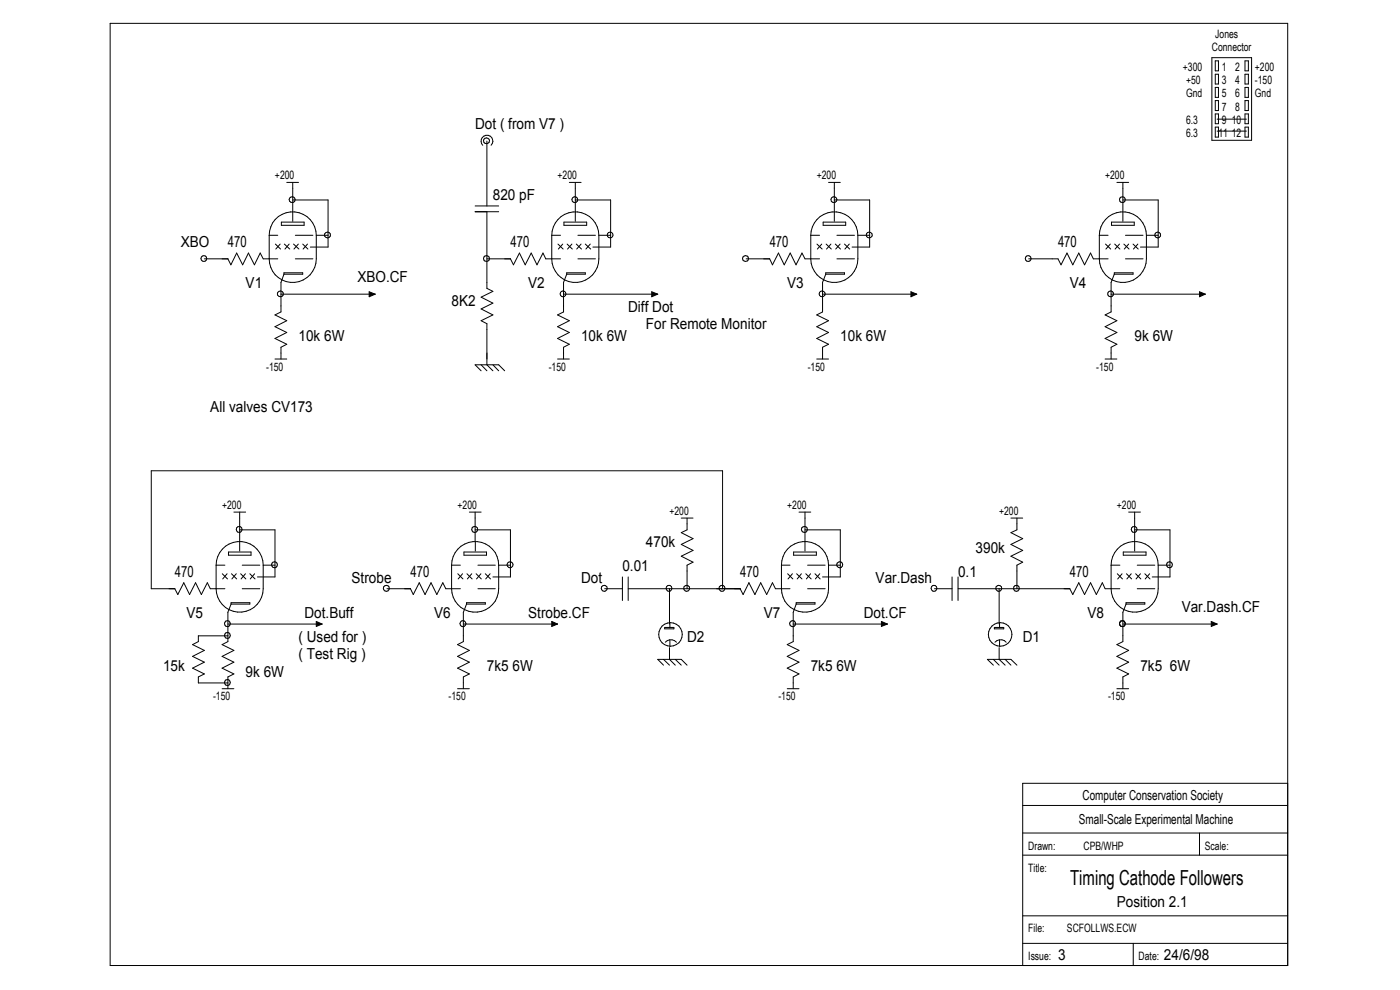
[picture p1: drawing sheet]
<svg xmlns="http://www.w3.org/2000/svg" width="297mm" height="210mm" viewBox="0 0 297 210" stroke-linecap="round" stroke-linejoin="round" font-family="sans-serif">
<g fill="none" stroke="#000" stroke-width=".21">
<path d="M23.4 5h249.8v199.8h-249.8zM257.1 12.2h8.4v17.6h-8.4zM257.8 12.9h.7v2.1h-.7zM257.8 15.7h.7v2.1h-.7zM257.8 18.5h.7v2.2h-.7zM264.1 12.9h.7v2.1h-.7zM264.1 15.7h.7v2.1h-.7zM264.1 18.5h.7v2.2h-.7zM60.8 38.7h2.5M62.1 38.7v6.2M102.4 30.8a1.25 1.25 0 0 1 0-1.8 1.25 1.25 0 0 1 1.8 0 1.25 1.25 0 0 1 0 1.8M103.3 29.9v13.8"/>
<path d="M120.8 38.7h2.5M122 38.7v6.2M175.8 38.7h2.5M177 38.7v6.2M236.9 38.7h2.5M238.2 38.7v6.2M257.8 27h.7v2.1h-.7zM257.8 21.3h.7v2.2h-.7zM257.8 24.2h.7v2h-.7zM258.2 25.3h6.2M258.2 27.8h6.2M264.1 21.3h.7v2.2h-.7z"/>
<path d="M264.1 24.2h.7v2h-.7zM264.1 27h.7v2.1h-.7zM43.3 54.9h5l.7 1.3 1.2-2.5 1.3 2.5 1.2-2.5 1.3 2.5 1.2-2.5 .6 1.2h3.1M57.1 49.9a5 5 0 0 1 5-5 5 5 0 0 1 5 5M57.1 49.9v5a5 5 0 0 0 5 5 5 5 0 0 0 5-5v-5M57.1 49.9h1.8M58.4 51.8l1.1 1M59.4 51.8l-.9 1M59.7 47.1h4.8v.7h-4.8zM60.2 57.9h4v.3h-4zM60.2 58.2l-.6 1.7v6.3l-1.3 .6 2.5 1.2-2.5 1.3 2.5 1.2-2.5 1.3 2.5 1.2-1.2 .7v2.5M60.3 51.8l1.2 1"/>
<path d="M61.3 51.8l-.8 1M62.1 42.4h7.5v10h-3.8M62.1 45v1.9M62.3 51.8l1.1 1M62.7 49.9h3.7M62.7 54.9h3.7M63.3 51.8l-.9 1M64.2 51.8l1.1 1M65.2 51.8l-.9 1M67.1 49.9h2.5M100.8 44.9h5M100.8 43.7h5"/>
<path d="M103.3 54.9h5l.6 1.3 1.3-2.5 1.2 2.5 1.3-2.5 1.2 2.5 1.3-2.5 .6 1.2h3.1M103.3 44.9v16.3l1.3 .6-2.5 1.2 2.5 1.3-2.5 1.2 2.5 1.3-2.5 1.2 1.2 .7v8.7l1.3 1.3M117.1 49.9a5 5 0 0 1 4.9-5 5 5 0 0 1 5 5M117.1 49.9v5a5 5 0 0 0 4.9 5 5 5 0 0 0 5-5v-5M117.1 49.9h1.8M118.4 51.8l1.1 1M119.4 51.8l-1 1M119.6 47.1h4.9v.7h-4.9zM120.2 57.9h4v.3h-4zM120.2 58.2l-.7 1.7v6.3l-1.2 .6 2.5 1.2-2.5 1.3 2.5 1.2-2.5 1.3 2.5 1.2-1.3 .7v2.5M120.3 51.8l1.1 1M121.3 51.8l-.9 1"/>
<path d="M122 42.4h7.5v10h-3.7M122 45v1.9M122.3 51.8l1.1 1M122.6 49.9h3.7M122.6 54.9h3.7M123.3 51.8l-1 1M124.2 51.8l1.1 1M125.2 51.8l-.9 1M127 49.9h2.5M158.3 54.9h5l.6 1.3 1.2-2.5 1.3 2.5 1.2-2.5 1.3 2.5 1.2-2.5 .7 1.2h3.1M172 49.9a5 5 0 0 1 5-5 5 5 0 0 1 5 5M172 49.9v5a5 5 0 0 0 5 5 5 5 0 0 0 5-5v-5"/>
<path d="M172 49.9h1.9M173.3 51.8l1.1 1M174.3 51.8l-.9 1M174.6 47.1h4.8v.7h-4.8zM175.2 57.9h4v.3h-4zM175.2 58.2l-.7 1.7v6.3l-1.2 .6 2.5 1.2-2.5 1.3 2.5 1.2-2.5 1.3 2.5 1.2-1.3 .7v2.5M175.3 51.8l1.1 1M176.3 51.8l-1 1M177 42.4h7.5v10h-3.7M177 45v1.9M177.2 51.8l1.1 1M177.5 49.9h3.8"/>
<path d="M177.5 54.9h3.8M178.2 51.8l-.9 1M179.2 51.8l1.1 1M180.2 51.8l-1 1M182 49.9h2.5M218.2 54.9h6.3l.6 1.3 1.3-2.5 1.2 2.5 1.3-2.5 1.2 2.5 1.3-2.5 .5 1.2h3.2M233.2 49.9a5 5 0 0 1 5-5 5 5 0 0 1 5 5M233.2 49.9v5a5 5 0 0 0 5 5 5 5 0 0 0 5-5v-5M233.2 49.9h1.9M234.5 51.8l1.1 1M235.5 51.8l-.9 1M235.8 47.1h4.8v.7h-4.8z"/>
<path d="M236.4 57.9h4v.3h-4zM236.4 58.2l-.7 1.7v6.3l-1.3 .6 2.5 1.2-2.5 1.3 2.5 1.2-2.5 1.3 2.5 1.2-1.2 .7v2.5M236.5 51.8l1.1 1M237.5 51.8l-.9 1M238.2 42.4h7.5v10h-3.8M238.2 45v1.9M238.4 51.8l1.1 1M238.8 49.9h3.7M238.8 54.9h3.7M239.4 51.8l-.9 1M240.4 51.8l1.1 1M241.4 51.8l-.9 1"/>
<path d="M243.2 49.9h2.5M58.3 76.2h2.5M59.6 62.4h20M78.3 61.9l1.3 .5-1.3 .5zM102.1 78.7l-1.3-1.3h5l1.3 1.3M102.1 77.4l1.2 1.3M104.6 77.4l1.2 1.3M118.3 76.2h2.5M119.5 62.4h20M138.3 61.9l1.2 .5-1.2 .5zM173.3 76.2h2.5M174.5 62.4h20"/>
<path d="M193.3 61.9l1.2 .5-1.2 .5zM234.4 76.2h2.5M235.7 62.4h20M254.5 61.9l1.2 .5-1.2 .5zM45.8 119.9a5 5 0 0 1 5-5 5 5 0 0 1 5 5M45.8 119.9v5a5 5 0 0 0 5 5 5 5 0 0 0 5-5v-5M45.8 119.9h1.9M48.5 117.1h4.8v.7h-4.8zM49.6 108.6h2.5M50.8 112.4h7.5v10h-3.7M50.8 108.6v8.3M51.4 119.9h3.7"/>
<path d="M55.8 119.9h2.5M95.8 119.9a5 5 0 0 1 5-5 5 5 0 0 1 5 5M95.8 119.9v5a5 5 0 0 0 5 5 5 5 0 0 0 5-5v-5M95.8 119.9h1.9M98.4 117.1h4.8v.7h-4.8zM99.6 108.6h2.5M100.8 112.4h7.5v10h-3.7M100.8 108.6v8.3M101.4 119.9h3.7M105.8 119.9h2.5M144.5 109.9h2.5M145.8 109.9v2.5l-1.3 .6 2.5 1.3-2.5 1.2 2.5 1.3-2.5 1.2 2.5 1.3-1.2 .6v5"/>
<path d="M165.8 119.9a5 5 0 0 1 5-5 5 5 0 0 1 5 5M165.8 119.9v5a5 5 0 0 0 5 5 5 5 0 0 0 5-5v-5M165.8 119.9h1.8M168.4 117.1h4.8v.7h-4.8zM169.5 108.6h2.5M170.8 112.4h7.5v10h-3.8M170.8 108.6v8.3M171.3 119.9h3.7M175.8 119.9h2.5M214.5 109.9h2.5M215.7 109.9v2.5l-1.2 .6 2.5 1.3-2.5 1.2 2.5 1.3-2.5 1.2 2.5 1.3-1.3 .6v5M235.7 119.9v5a5 5 0 0 0 5 5 5 5 0 0 0 5-5v-5"/>
<path d="M235.7 119.9a5 5 0 0 1 5-5 5 5 0 0 1 5 5M235.7 119.9h1.9M238.3 117.1h4.8v.7h-4.8zM239.4 108.6h2.5M240.7 112.4h7.5v10h-3.8M240.7 108.6v8.3M241.3 119.9h3.7M245.7 119.9h2.5M47.2 121.7l1.1 1.1M47.7 124.9h-3.1l-.6-1.3-1.3 2.5-1.2-2.5-1.3 2.5-1.2-2.5-1.3 2.5-.6-1.2h-5v-25h121.2v25M48.2 121.7l-1 1.1M48.3 132.4h20"/>
<path d="M48.3 134.9h-6.2v1.2l-1.2 .6 2.4 1.3-2.4 1.2 2.4 1.3-2.4 1.2 2.4 1.3-1.2 .6v1.3h6.2M49 127.8h4v.3h-4zM49 128.1l-.7 1.8v6.2l-1.2 .6 2.5 1.3-2.5 1.2 2.5 1.3-2.5 1.2 2.5 1.3-1.3 .6v2.5M49.1 121.7l1.1 1.1M50.1 121.7l-.9 1.1M51.1 121.7l1.1 1.1M51.4 124.9h3.7M52.1 121.7l-1 1.1M53 121.7l1.1 1.1M54 121.7l-.9 1.1M67.1 131.8l1.2 .6-1.2 .5zM82.1 124.9h5l.6 1.2 1.2-2.5 1.3 2.5 1.2-2.5 1.3 2.5 1.2-2.5 .7 1.3h3.1"/>
<path d="M97.1 121.7l1.1 1.1M98.1 121.7l-.9 1.1M98.3 132.4h20M99 127.8h4v.3h-4zM99 128.1l-.7 1.8v6.2l-1.2 .6 2.5 1.3-2.5 1.2 2.5 1.3-2.5 1.2 2.5 1.3-1.3 .6v2.5M99.1 121.7l1.1 1.1M100.1 121.7l-1 1.1M101 121.7l1.1 1.1M101.4 124.9h3.7M102 121.7l-.9 1.1M103 121.7l1.1 1.1M104 121.7l-1 1.1"/>
<path d="M117.1 131.8l1.2 .6-1.2 .5zM128.3 124.9h3.7M132 122.4v5M133.3 124.9h23.7l.6 1.2 1.3-2.5 1.2 2.5 1.3-2.5 1.2 2.5 1.3-2.5 .6 1.3h3.1M133.3 122.4v5M140.8 139.9l1.2 1.2M141 133.1h2v.3h-2zM141.1 136.2a1.59 1.59 0 0 1 2.4 0M142 124.9v7.5M142 137.4v2.5l1.3 1.2M142.1 132.1v1.1M142.1 135.8v1.4"/>
<path d="M143.3 139.9l1.2 1.2M167.1 121.7l1.1 1.1M168.1 121.7l-.9 1.1M168.3 132.4h20M168.9 127.8h4v.3h-4zM168.9 128.1l-.6 1.8v6.2l-1.3 .6 2.5 1.3-2.5 1.2 2.5 1.3-2.5 1.2 2.5 1.3-1.2 .6v2.5M169 121.7l1.1 1.1M170 121.7l-.9 1.1M170.9 121.7l1.2 1.1M171.3 124.9h3.7M172 121.7l-.9 1.1M172.9 121.7l1.1 1.1"/>
<path d="M173.9 121.7l-.9 1.1M187 131.8l1.3 .6-1.3 .5zM198.2 124.9h3.8M202 122.4v5M203.2 124.9h23.7l.7 1.2 1.3-2.5 1.2 2.5 1.3-2.5 1.2 2.5 1.2-2.5 .6 1.3h3.2M203.2 122.4v5M210.7 139.9l1.3 1.2M210.9 133.1h2v.3h-2zM211.1 136.2a1.59 1.59 0 0 1 2.3 0M212 124.9v7.5M212 137.4v2.5l1.2 1.2M212 132.1v1.1"/>
<path d="M212 135.8v1.4M213.2 139.9l1.3 1.2M237 121.7l1.1 1.1M238 121.7l-.9 1.1M238.2 132.4h20M238.9 128.1l-.7 1.8v6.2l-1.3 .6 2.5 1.3-2.5 1.2 2.5 1.3-2.5 1.2 2.5 1.3-1.2 .6v2.5M238.9 127.8h4v.3h-4zM239 121.7l1.1 1.1M240 121.7l-.9 1.1M240.9 121.7l1.1 1.1M241.3 124.9h3.7M241.9 121.7l-.9 1.1"/>
<path d="M242.9 121.7l1.1 1.1M243.9 121.7l-.9 1.1M257 131.8l1.2 .6-1.2 .5zM47.1 146.1h2.5M97.1 146.1h2.5M140.8 141.1l-1.3-1.2h5l1.3 1.2M167 146.1h2.5M210.7 141.1l-1.2-1.2h5l1.2 1.2M236.9 146.1h2.5M217 176.7h56.2M217 170.9h56.2M254.5 176.7v4.7"/>
<path d="M273.2 166.2h-56.2v38.6M217 194.3h56.2M217 181.4h56.2M217 200.1h56.2M240.4 200.1v4.7"/>
<circle cx="103.2" cy="29.9" r=".63"/>
<circle cx="43.2" cy="54.8" r=".62"/>
<circle cx="62" cy="42.4" r=".63"/>
<circle cx="69.5" cy="49.8" r=".63"/>
<circle cx="103.2" cy="54.8" r=".63"/>
<circle cx="121.9" cy="42.4" r=".62"/>
<circle cx="129.4" cy="49.8" r=".62"/>
<circle cx="158.2" cy="54.8" r=".63"/>
<circle cx="176.9" cy="42.4" r=".63"/>
<circle cx="184.4" cy="49.8" r=".63"/>
<circle cx="218.1" cy="54.8" r=".62"/>
<circle cx="238.1" cy="42.4" r=".62"/>
<circle cx="245.6" cy="49.8" r=".62"/>
<circle cx="59.5" cy="62.3" r=".63"/>
<circle cx="119.4" cy="62.3" r=".62"/>
<circle cx="174.4" cy="62.3" r=".63"/>
<circle cx="235.6" cy="62.3" r=".62"/>
<circle cx="50.7" cy="112.3" r=".63"/>
<circle cx="58.2" cy="119.8" r=".63"/>
<circle cx="100.7" cy="112.3" r=".64"/>
<circle cx="108.2" cy="119.8" r=".64"/>
<circle cx="170.7" cy="112.3" r=".64"/>
<circle cx="178.1" cy="119.8" r=".64"/>
<circle cx="240.6" cy="112.3" r=".63"/>
<circle cx="248.1" cy="119.8" r=".63"/>
<circle cx="48.2" cy="132.3" r=".62"/>
<circle cx="48.2" cy="134.8" r=".62"/>
<circle cx="82" cy="124.8" r=".64"/>
<circle cx="98.2" cy="132.3" r=".63"/>
<circle cx="128.2" cy="124.8" r=".64"/>
<circle cx="141.9" cy="124.8" r=".63"/>
<circle cx="142.2" cy="134.6" r="2.5"/>
<circle cx="145.7" cy="124.8" r=".64"/>
<circle cx="153.2" cy="124.8" r=".64"/>
<circle cx="168.1" cy="132.3" r=".63"/>
<circle cx="198.1" cy="124.8" r=".62"/>
<circle cx="211.9" cy="124.8" r=".64"/>
<circle cx="212.2" cy="134.6" r="2.49"/>
<circle cx="215.6" cy="124.8" r=".63"/>
<circle cx="238.1" cy="132.3" r=".62"/>
<circle cx="48.2" cy="144.8" r=".62"/>
</g>
<path d="M78.3 61.9l1.3 .5-1.3 .5zM138.3 61.9l1.2 .5-1.2 .5zM193.3 61.9l1.2 .5-1.2 .5zM254.5 61.9l1.2 .5-1.2 .5zM67.1 131.8l1.2 .6-1.2 .5zM117.1 131.8l1.2 .6-1.2 .5zM187 131.8l1.3 .6-1.3 .5zM257 131.8l1.2 .6-1.2 .5z" fill="#000"/>
<text font-size="4.4" x="227" y="187.7">Timing Cathode Followers</text>
<g font-size="3.3">
<text x="48.3" y="52.4">470</text>
<text x="108.3" y="52.4">470</text>
<text x="163.3" y="52.4">470</text>
<text x="224.5" y="52.4">470</text>
<text x="37.1" y="122.4">470</text>
<text x="87.1" y="122.4">470</text>
<text x="157" y="122.4">470</text>
<text x="226.9" y="122.4">470</text>
</g>
<g font-size="3.2">
<text x="100.8" y="27.4">Dot ( from V7 )</text>
<text x="104.6" y="42.4">820 pF</text>
<text x="38.4" y="52.4">XBO</text>
<text x="75.8" y="59.9">XBO.CF</text>
<text x="52.1" y="61.2">V1</text>
<text x="95.8" y="64.9">8K2</text>
<text x="112.1" y="61.2">V2</text>
<text x="167" y="61.2">V3</text>
<text x="226.9" y="61.2">V4</text>
<text x="133.3" y="66.2">Diff Dot</text>
<text x="137" y="69.9">For Remote Monitor</text>
<text x="63.3" y="72.4">10k 6W</text>
<text x="123.3" y="72.4">10k 6W</text>
<text x="178.3" y="72.4">10k 6W</text>
<text x="240.7" y="72.4">9k 6W</text>
<text x="44.6" y="87.4">All valves CV173</text>
<text x="137" y="116.1">470k</text>
<text x="207" y="117.4">390k</text>
<text x="74.6" y="123.6">Strobe</text>
<text x="123.3" y="123.6">Dot</text>
<text x="132" y="121.1">0.01</text>
<text x="185.8" y="123.6">Var.Dash</text>
<text x="203.2" y="122.4">0.1</text>
<text x="39.6" y="131.1">V5</text>
<text x="64.6" y="131.1">Dot.Buff</text>
<text x="92.1" y="131.1">V6</text>
<text x="112.1" y="131.1">Strobe.CF</text>
<text x="162" y="131.1">V7</text>
<text x="183.3" y="131.1">Dot.CF</text>
<text x="230.7" y="131.1">V8</text>
<text x="250.7" y="129.9">Var.Dash.CF</text>
<text x="63.3" y="136.1">( Used for )</text>
<text x="145.8" y="136.1">D2</text>
<text x="217" y="136.1">D1</text>
<text x="34.6" y="142.4">15k</text>
<text x="52.1" y="143.6">9k 6W</text>
<text x="63.3" y="139.9">( Test Rig )</text>
<text x="103.3" y="142.4">7k5 6W</text>
<text x="172" y="142.4">7k5 6W</text>
<text x="241.9" y="142.4">7k5 6W</text>
<text x="236.9" y="192.3">Position 2.1</text>
<text x="224.5" y="203.5">3</text>
<text x="246.9" y="203.5">24/6/98</text>
</g>
<g font-size="2.9">
<text x="229.7" y="169.7">Computer Conservation Society</text>
<text x="228.9" y="174.9">Small-Scale Experimental Machine</text>
</g>
<g font-size="2.5">
<text x="257.1" y="10.8">Connector</text>
<text x="257.8" y="8">Jones</text>
<text x="251" y="15">+300</text>
<text x="251.6" y="17.8">+50</text>
<text x="259.2" y="15">1</text>
<text x="259.2" y="17.8">3</text>
<text x="262" y="15">2</text>
<text x="262" y="17.8">4</text>
<text x="266.2" y="15">+200</text>
<text x="266.2" y="17.8">-150</text>
<text x="251.6" y="20.7">Gnd</text>
<text x="259.2" y="20.7">5</text>
<text x="259.2" y="23.5">7</text>
<text x="262" y="20.7">6</text>
<text x="262" y="23.5">8</text>
<text x="266.2" y="20.7">Gnd</text>
<text x="251.6" y="26.3">6.3</text>
<text x="251.6" y="29.1">6.3</text>
<text x="258.5" y="29.1">11</text>
<text x="259.2" y="26.2">9</text>
<text x="261.3" y="29.1">12</text>
<text x="261.3" y="26.2">10</text>
<text x="58.3" y="38.1">+200</text>
<text x="118.3" y="38.1">+200</text>
<text x="173.3" y="38.1">+200</text>
<text x="234.4" y="38.1">+200</text>
<text x="56.5" y="78.7">-150</text>
<text x="116.4" y="78.7">-150</text>
<text x="171.4" y="78.7">-150</text>
<text x="232.6" y="78.7">-150</text>
<text x="47.1" y="108">+200</text>
<text x="97.1" y="108">+200</text>
<text x="167" y="108">+200</text>
<text x="236.9" y="108">+200</text>
<text x="142" y="109.3">+200</text>
<text x="212" y="109.3">+200</text>
<text x="45.2" y="148.6">-150</text>
<text x="95.2" y="148.6">-150</text>
<text x="165.1" y="148.6">-150</text>
<text x="235.1" y="148.6">-150</text>
<text x="218.1" y="180.2">Drawn:</text>
<text x="218.1" y="184.9">Title:</text>
<text x="229.9" y="180.2">CPB/WHP</text>
<text x="255.6" y="180.2">Scale:</text>
<text x="218.1" y="197.8">File:</text>
<text x="226.4" y="197.8">SCFOLLWS.ECW</text>
<text x="218.1" y="203.6">Issue:</text>
<text x="241.6" y="203.6">Date:</text>
</g>
</svg>
